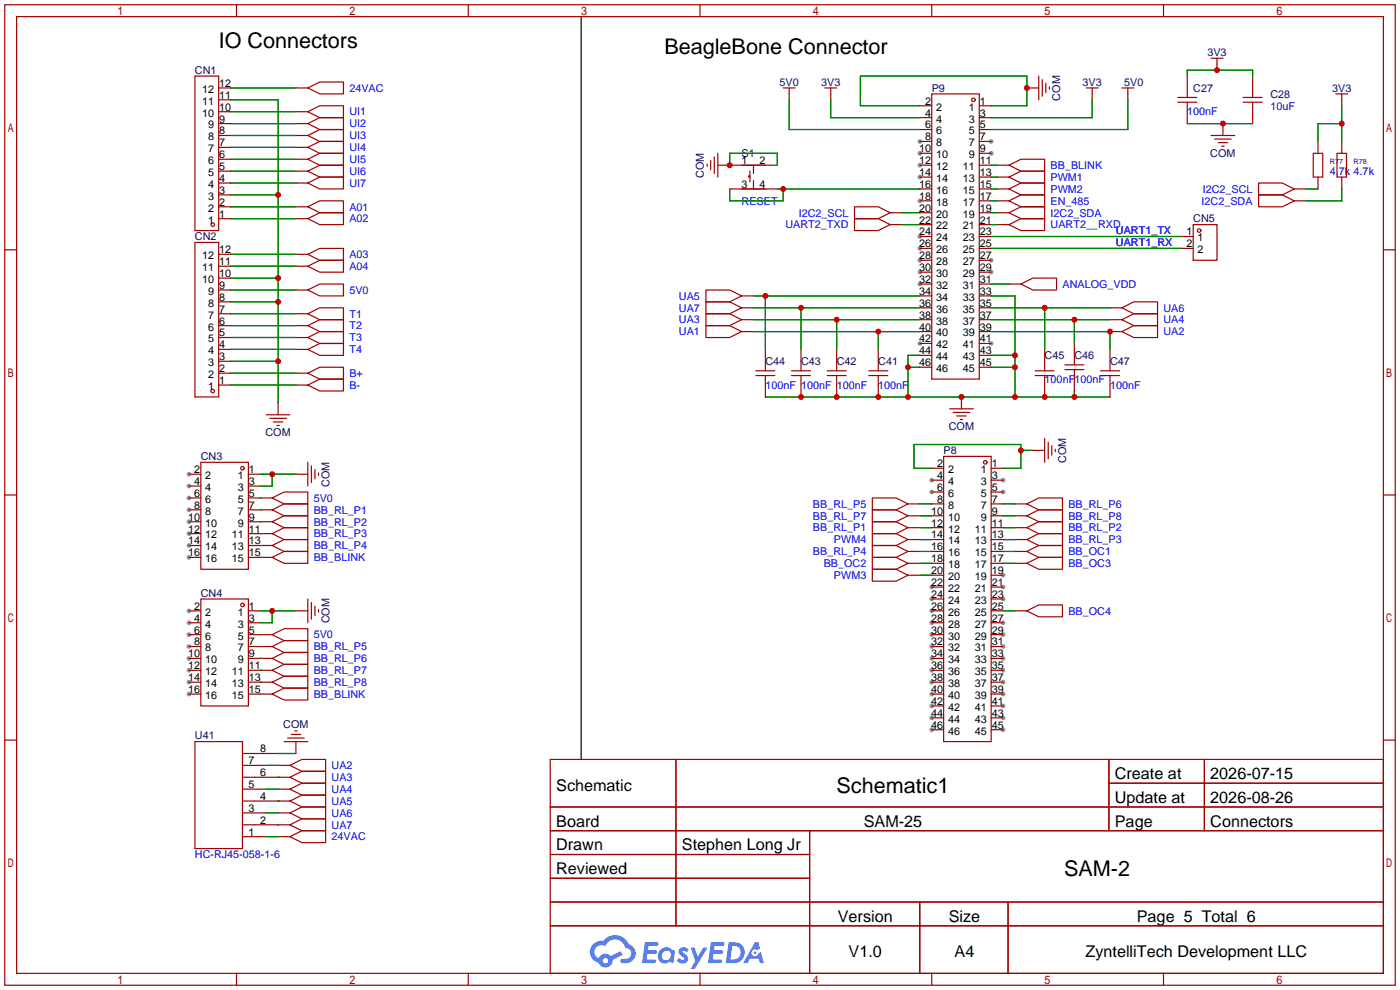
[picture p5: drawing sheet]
<svg xmlns="http://www.w3.org/2000/svg" width="299mm" height="212mm" viewBox="0 0 299 212" stroke-linecap="round" stroke-linejoin="round" font-family="sans-serif">
<g fill="#999">
<circle cx="40.4" cy="119.1" r=".51"/>
<circle cx="40.4" cy="116.6" r=".51"/>
<circle cx="40.4" cy="114" r=".51"/>
<circle cx="40.4" cy="111.5" r=".51"/>
<circle cx="40.4" cy="109" r=".51"/>
<circle cx="40.4" cy="106.4" r=".51"/>
<circle cx="40.4" cy="103.9" r=".51"/>
<circle cx="40.4" cy="101.3" r=".51"/>
<circle cx="40.4" cy="148.3" r=".51"/>
<circle cx="40.4" cy="145.8" r=".51"/>
<circle cx="40.4" cy="143.3" r=".51"/>
<circle cx="40.4" cy="140.7" r=".51"/>
<circle cx="40.4" cy="138.2" r=".51"/>
<circle cx="40.4" cy="135.6" r=".51"/>
<circle cx="40.4" cy="133.1" r=".51"/>
<circle cx="40.4" cy="130.6" r=".51"/>
<circle cx="196.6" cy="73.4" r=".51"/>
<circle cx="211.8" cy="30.2" r=".51"/>
<circle cx="211.8" cy="32.8" r=".51"/>
<circle cx="196.6" cy="60.7" r=".51"/>
<circle cx="196.6" cy="58.2" r=".51"/>
<circle cx="196.6" cy="55.6" r=".51"/>
<circle cx="196.6" cy="53.1" r=".51"/>
<circle cx="196.6" cy="50.5" r=".51"/>
<circle cx="211.8" cy="55.6" r=".51"/>
<circle cx="211.8" cy="58.2" r=".51"/>
<circle cx="196.6" cy="42.9" r=".51"/>
<circle cx="196.6" cy="37.8" r=".51"/>
<circle cx="196.6" cy="35.3" r=".51"/>
<circle cx="196.6" cy="32.8" r=".51"/>
<circle cx="196.6" cy="30.2" r=".51"/>
<circle cx="211.8" cy="73.4" r=".51"/>
<circle cx="199.1" cy="156" r=".51"/>
<circle cx="214.4" cy="102.6" r=".51"/>
<circle cx="199.1" cy="153.4" r=".51"/>
<circle cx="214.4" cy="105.2" r=".51"/>
<circle cx="199.1" cy="150.9" r=".51"/>
<circle cx="199.1" cy="148.3" r=".51"/>
<circle cx="199.1" cy="145.8" r=".51"/>
<circle cx="199.1" cy="143.3" r=".51"/>
<circle cx="199.1" cy="140.7" r=".51"/>
<circle cx="199.1" cy="138.2" r=".51"/>
<circle cx="199.1" cy="135.6" r=".51"/>
<circle cx="214.4" cy="122.9" r=".51"/>
<circle cx="199.1" cy="133.1" r=".51"/>
<circle cx="214.4" cy="125.5" r=".51"/>
<circle cx="199.1" cy="130.6" r=".51"/>
<circle cx="214.4" cy="128" r=".51"/>
<circle cx="199.1" cy="128" r=".51"/>
<circle cx="199.1" cy="125.5" r=".51"/>
<circle cx="214.4" cy="133.1" r=".51"/>
<circle cx="214.4" cy="135.6" r=".51"/>
<circle cx="214.4" cy="138.2" r=".51"/>
<circle cx="214.4" cy="140.7" r=".51"/>
<circle cx="214.4" cy="143.3" r=".51"/>
<circle cx="214.4" cy="145.8" r=".51"/>
<circle cx="214.4" cy="148.3" r=".51"/>
<circle cx="214.4" cy="150.9" r=".51"/>
<circle cx="199.1" cy="105.2" r=".51"/>
<circle cx="214.4" cy="153.4" r=".51"/>
<circle cx="199.1" cy="102.6" r=".51"/>
<circle cx="214.4" cy="156" r=".51"/>
</g>
<g fill="none" stroke="#a10000" stroke-width=".25">
<path d="M1 1h297.2v209.6h-297.2zM3.6 3.6h292.1v204.4h-292.1zM50.5 1v2.6M100.1 1v2.6M149.6 1v2.6M199.1 1v2.6M248.7 1v2.6M1 53.4h2.6M295.7 53.4h2.5M1 105.8h2.6M295.7 105.8h2.5M1 158.2h2.6"/>
<path d="M295.7 158.2h2.5M117.6 162.3h178.1v45.7h-178.1zM117.6 172.5h178.1M117.6 177.5h178.1M144.5 162.3v35.6M173 177.5v30.5M237 162.3v15.2M237 167.4h58.7M257.4 162.3v15.2M117.6 182.6h55.4M117.6 192.8h178.1M117.6 187.7h55.4"/>
<path d="M117.6 197.9h178.1M196.6 192.8v15.2M215.4 192.8v15.2M50.5 208v2.6M100.1 208v2.6M149.6 208v2.6M199.1 208v2.6M248.7 208v2.6"/>
</g>
<g fill="#5487ff">
<path d="M145.3 202.7a1.3 1.3 0 0 1 1.9 .3l-.4 .6a.54 .54 0 0 0-.9-.2l.1 .2a1.34 1.34 0 0 1 .9 1.8 1.47 1.47 0 0 1-2.3-.1l.5-.6 .8 .5a.31 .31 0 0 0 .4-.3 .31 .31 0 0 0-.3-.4 1.12 1.12 0 0 1-.7-1.8z"/>
<path d="M147.6 202.5h.9l.6 2 1.2-2h.9l-2.7 4.6h-.9l1-1.7z"/>
<path d="M137.8 201.4h1.7a1.31 1.31 0 0 1 1.2 .2 .4 .4 0 0 1-.3 .5l-1.8 .1-.1 .9h1.6a.4 .4 0 0 1 .4 .4 .4 .4 0 0 1-.5 .4h-1.6l-.2 1.2h1.4a.46 .46 0 0 1 .5 0 .46 .46 0 0 1 .1 .5l-.4 .2h-2.6z"/>
<path d="M151.9 201.4h1.7a1.32 1.32 0 0 1 1.2 .2 .39 .39 0 0 1-.3 .5l-1.8 .1-.1 .9h1.6a.4 .4 0 0 1 .4 .4 .4 .4 0 0 1-.4 .4h-1.7l-.2 1.2h1.4a.46 .46 0 0 1 .5 0 .46 .46 0 0 1 .1 .5l-.4 .2h-2.6z"/>
<path d="M161.3 201.4h.8l.3 1.3-.6 .4a.75 .75 0 0 0-1.1 .3 .75 .75 0 0 0 .5 1 .75 .75 0 0 0 .9-.7l.5-.2 .6 2.3h-.8l-.3-.9h-1.8l-.5 .9h-1z"/>
<path d="M155.7 201.4l-.6 4.4h1.5a2.27 2.27 0 0 0 2.6-2.2 2.27 2.27 0 0 0-2.7-2.2zM156.5 202.1a1.5 1.5 0 0 1 1.8 1.6 1.5 1.5 0 0 1-1.9 1.4h-.3z"/>
<path d="M141.2 203a1.6 1.6 0 0 0-.3 2.3 1.6 1.6 0 0 0 2.3 .2l.7 .3 .3-2.4-.1-.3-.5-.1a1.58 1.58 0 0 0-2.4 0zM141.8 203.5a.98 .98 0 0 1 1.6 .4 .98 .98 0 0 1-1.1 1.3 .94 .94 0 0 1-.9-.7 .94 .94 0 0 1 .4-1z"/>
<path d="M126.8 201.8a2.37 2.37 0 0 0 1.1 4 1.54 1.54 0 0 0 1.8 1 1.54 1.54 0 0 0 1.2-1.6l2.2-1.1-.5-.8-2 1a1.57 1.57 0 0 0-2.7 .5 1.5 1.5 0 0 1-.7-2.1 1.5 1.5 0 0 1 2.2-.5 2.23 2.23 0 0 1 2.3-1.4 2.23 2.23 0 0 1 2 1.8 1.16 1.16 0 0 1 1.2 1.1 1.16 1.16 0 0 1-1.1 1.2h-.7a.47 .47 0 0 0-.5 .4 .47 .47 0 0 0 .4 .5 2.17 2.17 0 0 0 2.5-.9 2.17 2.17 0 0 0-.3-2.7l-.8-.4a3.2 3.2 0 0 0-5.5-.7l-1.1 .1zM128.8 205.3a.6 .6 0 0 1 1.2 0 .6 .6 0 0 1-1.2 0z"/>
<circle cx="161.4" cy="203.6" r=".28"/>
</g>
<g fill="none" stroke="#008700" stroke-width=".25">
<path d="M49.3 18.8h13.9M253.7 16.3v-1.3h14v1.3M49.3 26.4h13.9M49.3 21.3h10.1v64.8M49.3 39.1h13.9M49.3 36.6h13.9M49.3 34h13.9M49.3 31.5h13.9M49.3 29h13.9M49.3 23.9h13.9M156 35.3v-2.5h10.1v2.5M168.7 21.3v6.4h27.9"/>
<path d="M177.5 21.3v3.8h19.1M196.6 22.6h-12.7v-6.3h35.6v6.3h-7.7M211.8 35.3h1.3M211.8 37.8h1.3M233.4 21.3v3.8h-21.6M241 21.3v6.4h-29.2M253.7 26.4h14M286.8 26.4h-5.1v3.8M286.8 22.6v7.6M49.3 41.7h10.1M49.3 59.4h10.1M49.3 46.7h13.9"/>
<path d="M49.3 44.2h13.9M49.3 54.4h13.9M49.3 56.9h13.9M156 40.4v2.5h11.4v-2.5M166.1 40.4h30.5M192.8 45.5h3.8M192.8 48h3.8M211.8 40.4h1.3M211.8 42.9h1.3M211.8 50.5h40.7M211.8 53.1h40.7M211.8 45.5h1.3"/>
<path d="M211.8 48h1.3M279.1 40.4h2.6M286.8 40.4v2.5h-7.7M49.3 64.5h10.1M49.3 77.2h10.1M49.3 74.7h13.9M49.3 72.1h13.9M49.3 69.6h13.9M49.3 67.1h13.9M49.3 62h13.9M49.3 79.8h13.9M161 63.2h35.6"/>
<path d="M161 65.8h35.6M161 68.3h35.6M161 70.9h35.6M163.6 63.2v11.5M171.2 65.8v8.9M178.8 68.3v6.4M187.7 70.9v3.8M194.1 78.5h2.5M196.6 75.9h-2.5v8.9M211.8 78.5h5.1M211.8 75.9h5.1M211.8 63.2h5.1v21.6"/>
<path d="M211.8 60.7h3.8M211.8 65.8h25.4M211.8 68.3h25.4M211.8 70.9h25.4v3.8M223.3 65.8v8.9M229.6 68.3v5.1M49.3 82.3h13.9M163.6 84.8h73.6M218.2 96.3h2.5M229.6 83.6v1.2M55.6 106.4h.1M55.6 109h.1"/>
<path d="M55.6 111.5h.1M55.6 114h.1M55.6 116.6h.1M55.6 119.1h.1M55.6 101.3h7.6M58.2 101.3v2.6h-2.6M196.6 112.8h2.5M196.6 107.7h2.5M196.6 110.2h2.5M196.6 117.9h2.5M196.6 115.3h2.5M199.1 100.1h-3.8v-5.1h22.9v5.1h-3.8"/>
<path d="M214.4 112.8h2.5M214.4 107.7h2.5M214.4 110.2h2.5M214.4 117.9h2.5M214.4 115.3h2.5M55.6 135.6h.1M55.6 138.2h.1M55.6 130.6h7.6M58.2 130.6v2.5h-2.6M196.6 120.4h2.5M196.6 122.9h2.5M214.4 130.6h2.5"/>
<path d="M214.4 120.4h2.5M55.6 140.7h.1M55.6 143.3h.1M55.6 145.8h.1M55.6 148.3h.1M56.9 178.8h2.5M56.9 173.7h2.5M56.9 168.7h2.5M56.9 163.6h2.5M59.4 176.3h.1M59.4 171.2h.1M59.4 166.1h.1"/>
<path d="M59.4 161h3.8"/>
</g>
<g fill="none" stroke="#a10000" stroke-width=".25">
<path d="M41.7 16.3h5v33h-5zM46.7 18.8h2.6M63.2 18.8h2.6M65.8 18.8l2.5-1.3h5.1v2.6h-5.1zM167.4 18.8h2.5M168.7 18.8v2.5M176.3 18.8h2.5M177.5 18.8v2.5M219.5 18.8h2.5M222 16.3v5M222.8 17v3.6M223.5 17.8v2"/>
<path d="M224.3 18.5v.6M232.2 18.8h2.5M233.4 18.8v2.5M239.8 18.8h2.5M241 18.8v2.5M253.7 16.3v4.5M258.8 12.4h2.6M260.1 12.4v2.6M267.7 16.3v4.5M46.7 23.9h2.6M46.7 26.4h2.6M46.7 29h2.6"/>
<path d="M46.7 31.5h2.6M46.7 34h2.6M46.7 36.6h2.6M46.7 39.1h2.6M46.7 21.3h2.6M63.2 23.9h2.6M63.2 26.4h2.6M63.2 29h2.6M63.2 31.5h2.6M63.2 34h2.6M63.2 36.6h2.6M63.2 39.1h2.6"/>
<path d="M65.8 23.9l2.5-1.3h5.1v2.5h-5.1zM65.8 26.4l2.5-1.3h5.1v2.6h-5.1zM65.8 29l2.5-1.3h5.1v2.5h-5.1zM65.8 31.5l2.5-1.3h5.1v2.6h-5.1zM65.8 34l2.5-1.2h5.1v2.5h-5.1zM65.8 36.6l2.5-1.3h5.1v2.5h-5.1zM65.8 39.1l2.5-1.3h5.1v2.6h-5.1zM151.1 35.1v.5M151.9 34.3v2M152.7 33.5v3.6M153.4 35.3h12.7M153.4 32.8v5"/>
<path d="M160.3 37.6h-.3v.2h.3M160.3 36.6v2.3M161 35.3v1.8M161 38.6v1.8M196.6 35.3h2.5M196.6 22.6h2.5M196.6 25.1h2.5M196.6 27.7h2.5M196.6 30.2h2.5M196.6 32.8h2.5M196.6 37.8h2.5M199.1 20.1h10.2v60.9h-10.2z"/>
<path d="M209.3 35.3h2.5M209.3 22.6h2.5M209.3 25.1h2.5M209.3 27.7h2.5M209.3 30.2h2.5M209.3 32.8h2.5M209.3 37.8h2.5M213.1 35.3h2.5M213.1 37.8h2.5M215.6 35.3l2.6-1.3h5.1v2.6h-5.1zM215.6 37.8l2.6-1.2h5.1v2.5h-5.1zM251.7 21.8h4.1"/>
<path d="M251.7 20.8h4.1M253.7 21.8v4.6M258.8 29h5.1M259.6 29.7h3.5M260.3 30.5h2.1M261.1 31.2h.5M261.4 26.4v2.6M265.7 21.8h4M265.7 20.8h4M267.7 21.8v4.6M269 39.1h5.1l2.5 1.3-2.5 1.3h-5.1zM280.7 32.8h2v5h-2z"/>
<path d="M281.7 30.2v2.6M281.7 37.8v2.6M285.5 20.1h2.5M285.8 32.8h2v5h-2zM286.8 20.1v2.5M286.8 30.2v2.6M286.8 37.8v2.6M41.7 51.8h5v33h-5zM46.7 44.2h2.6M46.7 46.7h2.6M46.7 54.4h2.6M46.7 56.9h2.6"/>
<path d="M46.7 41.7h2.6M46.7 59.4h2.6M63.2 44.2h2.6M63.2 46.7h2.6M63.2 54.4h2.6M63.2 56.9h2.6M65.8 44.2l2.5-1.3h5.1v2.6h-5.1zM65.8 46.7l2.5-1.2h5.1v2.5h-5.1zM65.8 54.4l2.5-1.3h5.1v2.5h-5.1zM65.8 56.9l2.5-1.3h5.1v2.6h-5.1zM156 40.4h10.1M182.6 44.2h5.1l2.5 1.3-2.5 1.2h-5.1z"/>
<path d="M182.6 46.7h5.1l2.5 1.3-2.5 1.3h-5.1zM190.2 45.5h2.6M190.2 48h2.6M196.6 45.5h2.5M196.6 40.4h2.5M196.6 50.5h2.5M196.6 53.1h2.5M196.6 48h2.5M196.6 42.9h2.5M196.6 58.2h2.5M196.6 55.6h2.5M209.3 45.5h2.5"/>
<path d="M209.3 40.4h2.5M209.3 50.5h2.5M209.3 53.1h2.5M209.3 48h2.5M209.3 42.9h2.5M209.3 58.2h2.5M209.3 55.6h2.5M213.1 45.5h2.5M213.1 40.4h2.5M213.1 48h2.5M213.1 42.9h2.5M215.6 45.5l2.6-1.3h5.1v2.5h-5.1z"/>
<path d="M215.6 48l2.6-1.3h5.1v2.6h-5.1zM215.6 42.9l2.6-1.2h5.1v2.5h-5.1zM215.6 40.4l2.6-1.3h5.1v2.6h-5.1zM252.5 50.5h2.5M252.5 53.1h2.5M255 48h5.1v7.6h-5.1zM269 41.7h5.1l2.5 1.2-2.5 1.3h-5.1zM276.6 40.4h2.5M276.6 42.9h2.5M46.7 67.1h2.6M46.7 69.6h2.6M46.7 72.1h2.6"/>
<path d="M46.7 74.7h2.6M46.7 62h2.6M46.7 79.8h2.6M46.7 77.2h2.6M46.7 64.5h2.6M63.2 67.1h2.6M63.2 69.6h2.6M63.2 72.1h2.6M63.2 74.7h2.6M63.2 62h2.6M63.2 79.8h2.6M65.8 67.1l2.5-1.3h5.1v2.5h-5.1z"/>
<path d="M65.8 69.6l2.5-1.3h5.1v2.6h-5.1zM65.8 72.1l2.5-1.2h5.1v2.5h-5.1zM65.8 74.7l2.5-1.3h5.1v2.5h-5.1zM65.8 62l2.5-1.3h5.1v2.5h-5.1zM65.8 79.8l2.5-1.3h5.1v2.5h-5.1zM150.9 69.6h5.1l2.5 1.3-2.5 1.2h-5.1zM150.9 67.1h5.1l2.5 1.2-2.5 1.3h-5.1zM150.9 64.5h5.1l2.5 1.3-2.5 1.3h-5.1zM150.9 62h5.1l2.5 1.2-2.5 1.3h-5.1zM158.5 70.9h2.5M158.5 68.3h2.5M158.5 65.8h2.5"/>
<path d="M158.5 63.2h2.5M161.5 79.2h4.1M163.6 74.7v4.5M169.2 79.2h4M171.2 74.7v4.5M176.8 79.2h4M178.8 74.7v4.5M185.7 79.2h4M187.7 74.7v4.5M196.6 78.5h2.5M196.6 75.9h2.5M196.6 73.4h2.5"/>
<path d="M196.6 70.9h2.5M196.6 68.3h2.5M196.6 65.8h2.5M196.6 63.2h2.5M196.6 60.7h2.5M209.3 78.5h2.5M209.3 75.9h2.5M209.3 73.4h2.5M209.3 70.9h2.5M209.3 68.3h2.5M209.3 65.8h2.5M209.3 63.2h2.5"/>
<path d="M209.3 60.7h2.5M215.6 60.7h2.6M218.2 60.7l2.5-1.3h5.1v2.6h-5.1zM221.2 79.2h4.1M223.3 74.7v4.5M227.6 79h4M227.6 78h4M229.6 73.4v4.6M229.6 79v4.6M235.2 79.2h4.1M237.2 70.9h2.6M237.2 68.3h2.6"/>
<path d="M237.2 65.8h2.6M237.2 74.7v4.5M239.8 65.8l2.5-1.3h5.1v2.6h-5.1zM239.8 68.3l2.5-1.2h5.1v2.5h-5.1zM239.8 70.9l2.5-1.3h5.1v2.5h-5.1zM42.9 98.8h10.2v22.9h-10.2zM46.7 82.3h2.6M56.9 88.6h5.1M57.7 89.4h3.5M58.4 90.2h2.1M59.2 90.9h.5M59.4 86.1v2.5"/>
<path d="M63.2 82.3h2.6M65.8 82.3l2.5-1.3h5.1v2.6h-5.1zM65.8 98.8v5.1M66.5 99.6v3.5M161.5 80.3h4.1M163.6 80.3v4.5M169.2 80.3h4M171.2 80.3v4.5M176.8 80.3h4M178.8 80.3v4.5M185.7 80.3h4M187.7 80.3v4.5"/>
<path d="M201.7 97.5h10.1v61h-10.1zM202.9 87.4h5.1M203.7 88.1h3.6M204.5 88.9h2M205.2 89.7h.5M205.5 84.8v2.6M220.7 96.3h2.6M221.2 80.3h4.1M223.3 80.3v4.5M223.3 93.7v5.1M224 94.5v3.5M224.8 95.2v2.1"/>
<path d="M225.6 96v.5M235.2 80.3h4.1M237.2 80.3v4.5M40.4 101.3h2.5M40.4 119.1h2.5M40.4 103.9h2.5M40.4 116.6h2.5M40.4 106.4h2.5M40.4 114h2.5M40.4 109h2.5M40.4 111.5h2.5M53.1 101.3h2.5"/>
<path d="M53.1 119.1h5.1M53.1 103.9h2.5M53.1 116.6h5.1M53.1 106.4h5.1M53.1 114h5.1M53.1 109h5.1M53.1 111.5h5.1M58.2 106.4l2.5-1.2h5.1v2.5h-5.1zM58.2 109l2.5-1.3h5.1v2.5h-5.1zM58.2 111.5l2.5-1.3h5.1v2.6h-5.1zM58.2 114l2.5-1.2h5.1v2.5h-5.1zM58.2 116.6l2.5-1.3h5.1v2.6h-5.1z"/>
<path d="M58.2 119.1l2.5-1.2h5.1v2.5h-5.1zM63.2 101.3h2.6M67.3 100.3v2.1M68.1 101.1v.5M186.4 119.1h5.1l2.6 1.3-2.6 1.3h-5.1zM186.4 111.5h5.1l2.6 1.3-2.6 1.2h-5.1zM186.4 106.4h5.1l2.6 1.3-2.6 1.3h-5.1zM186.4 109h5.1l2.6 1.2-2.6 1.3h-5.1zM186.4 116.6h5.1l2.6 1.3-2.6 1.2h-5.1zM186.4 114h5.1l2.6 1.3-2.6 1.3h-5.1zM194.1 117.9h2.5M194.1 112.8h2.5"/>
<path d="M194.1 107.7h2.5M194.1 110.2h2.5M194.1 115.3h2.5M199.1 117.9h2.6M199.1 112.8h2.6M199.1 107.7h2.6M199.1 110.2h2.6M199.1 115.3h2.6M199.1 100.1h2.6M199.1 102.6h2.6M199.1 105.2h2.6M211.8 117.9h2.6"/>
<path d="M211.8 112.8h2.6M211.8 107.7h2.6M211.8 110.2h2.6M211.8 115.3h2.6M211.8 100.1h2.6M211.8 102.6h2.6M211.8 105.2h2.6M216.9 117.9h2.6M216.9 112.8h2.6M216.9 107.7h2.6M216.9 110.2h2.6M216.9 115.3h2.6"/>
<path d="M219.5 117.9l2.5-1.3h5.1v2.5h-5.1zM219.5 112.8l2.5-1.3h5.1v2.5h-5.1zM219.5 107.7l2.5-1.3h5.1v2.6h-5.1zM219.5 110.2l2.5-1.2h5.1v2.5h-5.1zM219.5 115.3l2.5-1.3h5.1v2.6h-5.1zM40.4 130.6h2.5M40.4 133.1h2.5M40.4 135.6h2.5M40.4 138.2h2.5M42.9 128h10.2v22.9h-10.2zM53.1 130.6h2.5M53.1 133.1h2.5"/>
<path d="M53.1 135.6h5.1M53.1 138.2h5.1M58.2 135.6l2.5-1.2h5.1v2.5h-5.1zM58.2 138.2l2.5-1.3h5.1v2.5h-5.1zM63.2 130.6h2.6M65.8 128v5.1M66.5 128.8v3.5M67.3 129.5v2.1M68.1 130.3v.5M186.4 121.7h5.1l2.6 1.2-2.6 1.3h-5.1zM194.1 120.4h2.5M194.1 122.9h2.5"/>
<path d="M199.1 130.6h2.6M199.1 133.1h2.6M199.1 135.6h2.6M199.1 138.2h2.6M199.1 120.4h2.6M199.1 122.9h2.6M199.1 125.5h2.6M199.1 128h2.6M211.8 130.6h2.6M211.8 133.1h2.6M211.8 135.6h2.6M211.8 138.2h2.6"/>
<path d="M211.8 120.4h2.6M211.8 122.9h2.6M211.8 125.5h2.6M211.8 128h2.6M216.9 130.6h2.6M216.9 120.4h2.6M219.5 120.4l2.5-1.3h5.1v2.6h-5.1zM219.5 130.6l2.5-1.3h5.1v2.5h-5.1zM40.4 148.3h2.5M40.4 145.8h2.5M40.4 143.3h2.5M40.4 140.7h2.5"/>
<path d="M41.7 158.5h10.1v22.9h-10.1zM53.1 148.3h5.1M53.1 145.8h5.1M53.1 143.3h5.1M53.1 140.7h5.1M58.2 140.7l2.5-1.3h5.1v2.6h-5.1zM58.2 143.3l2.5-1.3h5.1v2.5h-5.1zM58.2 145.8l2.5-1.3h5.1v2.6h-5.1zM58.2 148.3l2.5-1.2h5.1v2.5h-5.1zM60.7 158.5h5.1M61.5 157.7h3.5M62.2 157h2.1"/>
<path d="M63 156.2h.5M63.2 158.5v2.5M199.1 148.3h2.6M199.1 145.8h2.6M199.1 143.3h2.6M199.1 140.7h2.6M199.1 156h2.6M199.1 153.4h2.6M199.1 150.9h2.6M211.8 148.3h2.6M211.8 145.8h2.6M211.8 143.3h2.6"/>
<path d="M211.8 140.7h2.6M211.8 156h2.6M211.8 153.4h2.6M211.8 150.9h2.6M51.8 178.8h5.1M51.8 176.3h10.2M51.8 173.7h5.1M51.8 171.2h10.2M51.8 168.7h5.1M51.8 166.1h10.2M51.8 163.6h5.1M51.8 161h7.6"/>
<path d="M59.4 178.8h2.6M59.4 173.7h2.6M59.4 168.7h2.6M59.4 163.6h2.6M62 166.1l2.5-1.3h5.1v2.6h-5.1zM62 176.3l2.5-1.3h5.1v2.5h-5.1zM62 171.2l2.5-1.3h5.1v2.6h-5.1zM62 173.7l2.5-1.2h5.1v2.5h-5.1zM62 168.7l2.5-1.3h5.1v2.5h-5.1zM62 163.6l2.5-1.3h5.1v2.5h-5.1zM62 178.8l2.5-1.3h5.1v2.6h-5.1z"/>
<circle cx="208" cy="21.3" r=".38"/>
<circle cx="45.5" cy="48" r=".38"/>
<circle cx="256.3" cy="49.3" r=".38"/>
<circle cx="45.5" cy="83.6" r=".38"/>
<circle cx="210.6" cy="98.8" r=".38"/>
<circle cx="51.8" cy="100.1" r=".38"/>
<circle cx="51.8" cy="129.3" r=".38"/>
</g>
<path d="M124.2 3.6v158.7" fill="none" stroke="#000" stroke-width=".25"/>
<g fill="#c00">
<circle cx="218.2" cy="96.3" r=".63"/>
<circle cx="219.5" cy="18.8" r=".63"/>
<circle cx="194.1" cy="84.8" r=".63"/>
<circle cx="194.1" cy="78.5" r=".63"/>
<circle cx="205.5" cy="84.8" r=".63"/>
<circle cx="216.9" cy="84.8" r=".63"/>
<circle cx="216.9" cy="78.5" r=".63"/>
<circle cx="216.9" cy="75.9" r=".63"/>
<circle cx="223.3" cy="84.8" r=".63"/>
<circle cx="229.6" cy="84.8" r=".63"/>
<circle cx="187.7" cy="84.8" r=".63"/>
<circle cx="178.8" cy="84.8" r=".63"/>
<circle cx="171.2" cy="84.8" r=".63"/>
<circle cx="260.1" cy="15" r=".63"/>
<circle cx="261.4" cy="26.4" r=".63"/>
<circle cx="59.4" cy="41.7" r=".63"/>
<circle cx="59.4" cy="59.4" r=".63"/>
<circle cx="59.4" cy="64.5" r=".63"/>
<circle cx="59.4" cy="77.2" r=".63"/>
<circle cx="167.4" cy="40.4" r=".63"/>
<circle cx="156" cy="35.3" r=".63"/>
<circle cx="286.8" cy="26.4" r=".63"/>
<circle cx="58.2" cy="101.3" r=".63"/>
<circle cx="58.2" cy="130.6" r=".63"/>
<circle cx="163.6" cy="63.2" r=".63"/>
<circle cx="171.2" cy="65.8" r=".63"/>
<circle cx="178.8" cy="68.3" r=".63"/>
<circle cx="187.7" cy="70.9" r=".63"/>
<circle cx="223.3" cy="65.8" r=".63"/>
<circle cx="229.6" cy="68.3" r=".63"/>
<circle cx="237.2" cy="70.9" r=".63"/>
</g>
<g font-size="4.6">
<text x="46.7" y="10.3">IO Connectors</text>
<text x="142" y="11.5">BeagleBone Connector</text>
<text x="178.8" y="169.4">Schematic1</text>
<text x="227.4" y="187.2">SAM-2</text>
</g>
<g font-size="3.5">
<text x="238.3" y="166.5">Create at</text>
<text x="258.7" y="166.5">2026-07-15</text>
<text x="118.9" y="169.1">Schematic</text>
<text x="238.3" y="171.6">Update at</text>
<text x="258.7" y="171.6">2026-08-26</text>
<text x="118.9" y="176.7">Board</text>
<text x="184.6" y="176.7">SAM-25</text>
<text x="238.3" y="176.7">Page</text>
<text x="258.7" y="176.7">Connectors</text>
<text x="118.9" y="181.8">Drawn</text>
<text x="145.7" y="181.8">Stephen Long Jr</text>
<text x="118.9" y="186.8">Reviewed</text>
<text x="179.1" y="197">Version</text>
<text x="202.8" y="197">Size</text>
<text x="243" y="197">Page 5 Total 6</text>
<text x="181.4" y="204.6">V1.0</text>
<text x="204" y="204.6">A4</text>
<text x="232" y="204.6">ZyntelliTech Development LLC</text>
</g>
<g font-size="2.3" fill="#000080">
<text x="258" y="12">3V3</text>
<text x="41.7" y="15.8">CN1</text>
<text x="166.6" y="18.3">5V0</text>
<text x="175.5" y="18.3">3V3</text>
<text x="199.1" y="19.6">P9</text>
<text x="226.6" y="21.5" transform="rotate(-90 226.6 21.5)">COM</text>
<text x="231.4" y="18.3">3V3</text>
<text x="240.3" y="18.3">5V0</text>
<text x="255" y="19.6">C27</text>
<text x="271.5" y="20.9">C28</text>
<text x="284.7" y="19.6">3V3</text>
<text x="158.5" y="33.6">S1</text>
<text x="258.7" y="33.6">COM</text>
<text x="150.4" y="38" transform="rotate(-90 150.4 38)">COM</text>
<text x="255" y="47.5">CN5</text>
<text x="41.7" y="51.4">CN2</text>
<text x="223.3" y="76.8">C45</text>
<text x="229.6" y="76.8">C46</text>
<text x="163.6" y="78">C44</text>
<text x="171.2" y="78">C43</text>
<text x="178.8" y="78">C42</text>
<text x="187.7" y="78">C41</text>
<text x="237.2" y="78">C47</text>
<text x="56.7" y="93.3">COM</text>
<text x="202.8" y="92">COM</text>
<text x="42.9" y="98.3">CN3</text>
<text x="201.7" y="97.1">P8</text>
<text x="227.9" y="99" transform="rotate(-90 227.9 99)">COM</text>
<text x="70.4" y="104" transform="rotate(-90 70.4 104)">COM</text>
<text x="42.9" y="127.6">CN4</text>
<text x="70.4" y="133.3" transform="rotate(-90 70.4 133.3)">COM</text>
<text x="60.6" y="155.5">COM</text>
<text x="41.7" y="158">U41</text>
</g>
<g font-size="2.3">
<text x="43.2" y="22.4">11</text>
<text x="43.2" y="19.8">12</text>
<text x="46.9" y="23.6">10</text>
<text x="46.9" y="21.1">11</text>
<text x="46.9" y="18.6">12</text>
<text x="197.7" y="22.4">2</text>
<text x="200.1" y="23.6">2</text>
<text x="207.1" y="23.6">1</text>
<text x="209.4" y="22.4">1</text>
<text x="43.2" y="24.9">10</text>
<text x="44.5" y="30">8</text>
<text x="44.5" y="27.5">9</text>
<text x="46.9" y="28.7">8</text>
<text x="46.9" y="26.2">9</text>
<text x="197.7" y="30">8</text>
<text x="197.7" y="27.5">6</text>
<text x="197.7" y="24.9">4</text>
<text x="200.1" y="28.7">6</text>
<text x="200.1" y="26.2">4</text>
<text x="207.1" y="26.2">3</text>
<text x="207.1" y="28.7">5</text>
<text x="209.4" y="24.9">3</text>
<text x="209.4" y="27.5">5</text>
<text x="209.4" y="30">7</text>
<text x="44.5" y="35.1">6</text>
<text x="44.5" y="32.5">7</text>
<text x="46.9" y="33.8">6</text>
<text x="46.9" y="31.3">7</text>
<text x="158.5" y="35.1">1</text>
<text x="162.3" y="35.1">2</text>
<text x="196.4" y="35.1">12</text>
<text x="196.4" y="32.5">10</text>
<text x="200.1" y="33.8">10</text>
<text x="200.1" y="31.3">8</text>
<text x="207.1" y="31.3">7</text>
<text x="207.1" y="33.8">9</text>
<text x="209.4" y="32.5">9</text>
<text x="209.4" y="35.1">11</text>
<text x="44.5" y="40.2">4</text>
<text x="44.5" y="37.6">5</text>
<text x="46.9" y="41.4">3</text>
<text x="46.9" y="38.9">4</text>
<text x="46.9" y="36.3">5</text>
<text x="158.5" y="40.2">3</text>
<text x="162.3" y="40.2">4</text>
<text x="196.4" y="40.2">16</text>
<text x="196.4" y="37.6">14</text>
<text x="200.1" y="41.4">16</text>
<text x="200.1" y="38.9">14</text>
<text x="200.1" y="36.3">12</text>
<text x="205.8" y="36.3">11</text>
<text x="205.8" y="38.9">13</text>
<text x="205.8" y="41.4">15</text>
<text x="209.4" y="37.6">13</text>
<text x="209.4" y="40.2">15</text>
<text x="44.5" y="47.8">1</text>
<text x="44.5" y="45.2">2</text>
<text x="44.5" y="42.7">3</text>
<text x="46.9" y="46.5">1</text>
<text x="46.9" y="44">2</text>
<text x="196.4" y="47.8">22</text>
<text x="196.4" y="45.2">20</text>
<text x="196.4" y="42.7">18</text>
<text x="200.1" y="46.5">20</text>
<text x="200.1" y="44">18</text>
<text x="205.8" y="44">17</text>
<text x="205.8" y="46.5">19</text>
<text x="209.4" y="42.7">17</text>
<text x="209.4" y="45.2">19</text>
<text x="209.4" y="47.8">21</text>
<text x="196.4" y="52.9">26</text>
<text x="196.4" y="50.3">24</text>
<text x="200.1" y="51.6">24</text>
<text x="200.1" y="49">22</text>
<text x="205.8" y="49">21</text>
<text x="205.8" y="51.6">23</text>
<text x="209.4" y="50.3">23</text>
<text x="209.4" y="52.9">25</text>
<text x="253.6" y="50.3">1</text>
<text x="253.6" y="52.9">2</text>
<text x="256" y="51.6">1</text>
<text x="43.2" y="57.9">11</text>
<text x="43.2" y="55.4">12</text>
<text x="46.9" y="59.2">10</text>
<text x="46.9" y="56.7">11</text>
<text x="46.9" y="54.1">12</text>
<text x="196.4" y="57.9">30</text>
<text x="196.4" y="55.4">28</text>
<text x="200.1" y="59.2">30</text>
<text x="200.1" y="56.7">28</text>
<text x="200.1" y="54.1">26</text>
<text x="205.8" y="54.1">25</text>
<text x="205.8" y="56.7">27</text>
<text x="205.8" y="59.2">29</text>
<text x="209.4" y="55.4">27</text>
<text x="209.4" y="57.9">29</text>
<text x="256" y="54.1">2</text>
<text x="43.2" y="60.5">10</text>
<text x="44.5" y="65.6">8</text>
<text x="44.5" y="63">9</text>
<text x="46.9" y="64.3">8</text>
<text x="46.9" y="61.7">9</text>
<text x="196.4" y="65.6">36</text>
<text x="196.4" y="63">34</text>
<text x="196.4" y="60.5">32</text>
<text x="200.1" y="64.3">34</text>
<text x="200.1" y="61.7">32</text>
<text x="205.8" y="61.7">31</text>
<text x="205.8" y="64.3">33</text>
<text x="209.4" y="60.5">31</text>
<text x="209.4" y="63">33</text>
<text x="209.4" y="65.6">35</text>
<text x="44.5" y="70.6">6</text>
<text x="44.5" y="68.1">7</text>
<text x="46.9" y="71.9">5</text>
<text x="46.9" y="69.4">6</text>
<text x="46.9" y="66.8">7</text>
<text x="196.4" y="70.6">40</text>
<text x="196.4" y="68.1">38</text>
<text x="200.1" y="71.9">40</text>
<text x="200.1" y="69.4">38</text>
<text x="200.1" y="66.8">36</text>
<text x="205.8" y="66.8">35</text>
<text x="205.8" y="69.4">37</text>
<text x="205.8" y="71.9">39</text>
<text x="209.4" y="68.1">37</text>
<text x="209.4" y="70.6">39</text>
<text x="44.5" y="75.7">4</text>
<text x="44.5" y="73.2">5</text>
<text x="46.9" y="77">3</text>
<text x="46.9" y="74.4">4</text>
<text x="196.4" y="75.7">44</text>
<text x="196.4" y="73.2">42</text>
<text x="200.1" y="77">44</text>
<text x="200.1" y="74.4">42</text>
<text x="205.8" y="74.4">41</text>
<text x="205.8" y="77">43</text>
<text x="209.4" y="73.2">41</text>
<text x="209.4" y="75.7">43</text>
<text x="44.5" y="83.3">1</text>
<text x="44.5" y="80.8">2</text>
<text x="44.5" y="78.3">3</text>
<text x="46.9" y="82.1">1</text>
<text x="46.9" y="79.5">2</text>
<text x="196.4" y="78.3">46</text>
<text x="200.1" y="79.5">46</text>
<text x="205.8" y="79.5">45</text>
<text x="209.4" y="78.3">45</text>
<text x="41.5" y="101.1">2</text>
<text x="53.2" y="101.1">1</text>
<text x="200.3" y="99.8">2</text>
<text x="202.6" y="101.1">2</text>
<text x="209.6" y="101.1">1</text>
<text x="212" y="99.8">1</text>
<text x="41.5" y="106.2">6</text>
<text x="41.5" y="103.7">4</text>
<text x="43.9" y="107.5">6</text>
<text x="43.9" y="104.9">4</text>
<text x="43.9" y="102.4">2</text>
<text x="50.9" y="102.4">1</text>
<text x="50.9" y="104.9">3</text>
<text x="50.9" y="107.5">5</text>
<text x="53.2" y="103.7">3</text>
<text x="53.2" y="106.2">5</text>
<text x="200.3" y="107.5">8</text>
<text x="200.3" y="104.9">6</text>
<text x="200.3" y="102.4">4</text>
<text x="202.6" y="106.2">6</text>
<text x="202.6" y="103.7">4</text>
<text x="209.6" y="103.7">3</text>
<text x="209.6" y="106.2">5</text>
<text x="212" y="102.4">3</text>
<text x="212" y="104.9">5</text>
<text x="212" y="107.5">7</text>
<text x="40.2" y="113.8">12</text>
<text x="40.2" y="111.3">10</text>
<text x="41.5" y="108.7">8</text>
<text x="43.9" y="112.5">10</text>
<text x="43.9" y="110">8</text>
<text x="50.9" y="110">7</text>
<text x="50.9" y="112.5">9</text>
<text x="53.2" y="108.7">7</text>
<text x="53.2" y="111.3">9</text>
<text x="53.2" y="113.8">11</text>
<text x="199" y="112.5">12</text>
<text x="199" y="110">10</text>
<text x="202.6" y="113.8">12</text>
<text x="202.6" y="111.3">10</text>
<text x="202.6" y="108.7">8</text>
<text x="208.3" y="113.8">11</text>
<text x="209.6" y="108.7">7</text>
<text x="209.6" y="111.3">9</text>
<text x="212" y="110">9</text>
<text x="212" y="112.5">11</text>
<text x="40.2" y="118.9">16</text>
<text x="40.2" y="116.4">14</text>
<text x="43.9" y="117.6">14</text>
<text x="43.9" y="115.1">12</text>
<text x="49.6" y="115.1">11</text>
<text x="49.6" y="117.6">13</text>
<text x="53.2" y="116.4">13</text>
<text x="53.2" y="118.9">15</text>
<text x="199" y="117.6">16</text>
<text x="199" y="115.1">14</text>
<text x="202.6" y="118.9">16</text>
<text x="202.6" y="116.4">14</text>
<text x="208.3" y="116.4">13</text>
<text x="208.3" y="118.9">15</text>
<text x="212" y="115.1">13</text>
<text x="212" y="117.6">15</text>
<text x="43.9" y="120.2">16</text>
<text x="49.6" y="120.2">15</text>
<text x="199" y="125.2">22</text>
<text x="199" y="122.7">20</text>
<text x="199" y="120.2">18</text>
<text x="202.6" y="124">20</text>
<text x="202.6" y="121.4">18</text>
<text x="208.3" y="121.4">17</text>
<text x="208.3" y="124">19</text>
<text x="212" y="120.2">17</text>
<text x="212" y="122.7">19</text>
<text x="212" y="125.2">21</text>
<text x="41.5" y="130.3">2</text>
<text x="43.9" y="131.6">2</text>
<text x="50.9" y="131.6">1</text>
<text x="53.2" y="130.3">1</text>
<text x="199" y="130.3">26</text>
<text x="199" y="127.8">24</text>
<text x="202.6" y="131.6">26</text>
<text x="202.6" y="129.1">24</text>
<text x="202.6" y="126.5">22</text>
<text x="208.3" y="126.5">21</text>
<text x="208.3" y="129.1">23</text>
<text x="208.3" y="131.6">25</text>
<text x="212" y="127.8">23</text>
<text x="212" y="130.3">25</text>
<text x="41.5" y="137.9">8</text>
<text x="41.5" y="135.4">6</text>
<text x="41.5" y="132.9">4</text>
<text x="43.9" y="136.7">6</text>
<text x="43.9" y="134.1">4</text>
<text x="50.9" y="134.1">3</text>
<text x="50.9" y="136.7">5</text>
<text x="53.2" y="132.9">3</text>
<text x="53.2" y="135.4">5</text>
<text x="53.2" y="137.9">7</text>
<text x="199" y="137.9">32</text>
<text x="199" y="135.4">30</text>
<text x="199" y="132.9">28</text>
<text x="202.6" y="136.7">30</text>
<text x="202.6" y="134.1">28</text>
<text x="208.3" y="134.1">27</text>
<text x="208.3" y="136.7">29</text>
<text x="212" y="132.9">27</text>
<text x="212" y="135.4">29</text>
<text x="212" y="137.9">31</text>
<text x="40.2" y="143">12</text>
<text x="40.2" y="140.5">10</text>
<text x="43.9" y="141.8">10</text>
<text x="43.9" y="139.2">8</text>
<text x="50.9" y="139.2">7</text>
<text x="50.9" y="141.8">9</text>
<text x="53.2" y="140.5">9</text>
<text x="53.2" y="143">11</text>
<text x="199" y="143">36</text>
<text x="199" y="140.5">34</text>
<text x="202.6" y="141.8">34</text>
<text x="202.6" y="139.2">32</text>
<text x="208.3" y="139.2">31</text>
<text x="208.3" y="141.8">33</text>
<text x="212" y="140.5">33</text>
<text x="212" y="143">35</text>
<text x="40.2" y="148.1">16</text>
<text x="40.2" y="145.6">14</text>
<text x="43.9" y="149.4">16</text>
<text x="43.9" y="146.8">14</text>
<text x="43.9" y="144.3">12</text>
<text x="49.6" y="144.3">11</text>
<text x="49.6" y="146.8">13</text>
<text x="49.6" y="149.4">15</text>
<text x="53.2" y="145.6">13</text>
<text x="53.2" y="148.1">15</text>
<text x="199" y="148.1">40</text>
<text x="199" y="145.6">38</text>
<text x="202.6" y="149.4">40</text>
<text x="202.6" y="146.8">38</text>
<text x="202.6" y="144.3">36</text>
<text x="208.3" y="144.3">35</text>
<text x="208.3" y="146.8">37</text>
<text x="208.3" y="149.4">39</text>
<text x="212" y="145.6">37</text>
<text x="212" y="148.1">39</text>
<text x="199" y="155.7">46</text>
<text x="199" y="153.2">44</text>
<text x="199" y="150.6">42</text>
<text x="202.6" y="154.5">44</text>
<text x="202.6" y="151.9">42</text>
<text x="208.3" y="151.9">41</text>
<text x="208.3" y="154.5">43</text>
<text x="212" y="150.6">41</text>
<text x="212" y="153.2">43</text>
<text x="212" y="155.7">45</text>
<text x="55.6" y="160.8">8</text>
<text x="202.6" y="157">46</text>
<text x="208.3" y="157">45</text>
<text x="53.1" y="163.3">7</text>
<text x="55.6" y="165.9">6</text>
<text x="53.1" y="173.5">3</text>
<text x="53.1" y="168.4">5</text>
<text x="55.6" y="171">4</text>
<text x="53.1" y="178.6">1</text>
<text x="55.6" y="176">2</text>
</g>
<g font-size="2.3" fill="#00f">
<text x="74.7" y="19.6">24VAC</text>
<text x="271.5" y="23.4">10uF</text>
<text x="74.7" y="24.7">UI1</text>
<text x="74.7" y="27.2">UI2</text>
<text x="74.7" y="29.8">UI3</text>
<text x="253.7" y="24.7">100nF</text>
<text x="74.7" y="32.3">UI4</text>
<text x="74.7" y="34.8">UI5</text>
<text x="74.7" y="37.4">UI6</text>
<text x="74.7" y="39.9">UI7</text>
<text x="224.5" y="36.1">BB_BLINK</text>
<text x="224.5" y="38.7">PWM1</text>
<text x="224.5" y="41.2">PWM2</text>
<text x="257.1" y="41.2">I2C2_SCL</text>
<text x="284.2" y="37.4">4.7k 4.7k</text>
<text x="74.7" y="45">A01</text>
<text x="74.7" y="47.5">A02</text>
<text x="158.5" y="43.7">RESET</text>
<text x="170.7" y="46.3">I2C2_SCL</text>
<text x="224.5" y="46.3">I2C2_SDA</text>
<text x="224.5" y="43.7">EN_485</text>
<text x="256.8" y="43.7">I2C2_SDA</text>
<text x="167.9" y="48.8">UART2_TXD</text>
<text x="224.5" y="48.8">UART2__RXD</text>
<text x="238.5" y="50.1">UART1_TX</text>
<text x="238.5" y="52.6">UART1_RX</text>
<text x="74.7" y="55.2">A03</text>
<text x="74.7" y="57.7">A04</text>
<text x="74.7" y="62.8">5V0</text>
<text x="145.1" y="64.1">UA5</text>
<text x="227.1" y="61.5">ANALOG_VDD</text>
<text x="74.7" y="67.9">T1</text>
<text x="74.7" y="70.4">T2</text>
<text x="145.1" y="71.7">UA1</text>
<text x="145.1" y="69.1">UA3</text>
<text x="145.1" y="66.6">UA7</text>
<text x="248.7" y="66.6">UA6</text>
<text x="248.7" y="69.1">UA4</text>
<text x="248.7" y="71.7">UA2</text>
<text x="74.7" y="72.9">T3</text>
<text x="74.7" y="75.5">T4</text>
<text x="74.7" y="80.6">B+</text>
<text x="74.7" y="83.1">B-</text>
<text x="163.6" y="83.1">100nF</text>
<text x="171.2" y="83.1">100nF</text>
<text x="178.8" y="83.1">100nF</text>
<text x="187.7" y="83.1">100nF</text>
<text x="223.3" y="81.8">100nF</text>
<text x="229.6" y="81.8">100nF</text>
<text x="237.2" y="83.1">100nF</text>
<text x="67.1" y="107.2">5V0</text>
<text x="67.1" y="109.8">BB_RL_P1</text>
<text x="67.1" y="112.3">BB_RL_P2</text>
<text x="173.7" y="113.6">BB_RL_P1</text>
<text x="173.7" y="108.5">BB_RL_P5</text>
<text x="173.7" y="111">BB_RL_P7</text>
<text x="228.3" y="113.6">BB_RL_P2</text>
<text x="228.3" y="108.5">BB_RL_P6</text>
<text x="228.3" y="111">BB_RL_P8</text>
<text x="67.1" y="114.9">BB_RL_P3</text>
<text x="67.1" y="117.4">BB_RL_P4</text>
<text x="67.1" y="119.9">BB_BLINK</text>
<text x="173.7" y="118.7">BB_RL_P4</text>
<text x="178.2" y="116.1">PWM4</text>
<text x="228.3" y="118.7">BB_OC1</text>
<text x="228.3" y="116.1">BB_RL_P3</text>
<text x="176.1" y="121.2">BB_OC2</text>
<text x="178.2" y="123.7">PWM3</text>
<text x="228.3" y="121.2">BB_OC3</text>
<text x="228.3" y="131.4">BB_OC4</text>
<text x="67.1" y="136.4">5V0</text>
<text x="67.1" y="139">BB_RL_P5</text>
<text x="67.1" y="141.5">BB_RL_P6</text>
<text x="67.1" y="144.1">BB_RL_P7</text>
<text x="67.1" y="146.6">BB_RL_P8</text>
<text x="67.1" y="149.1">BB_BLINK</text>
<text x="70.9" y="166.9">UA3</text>
<text x="70.9" y="164.4">UA2</text>
<text x="70.9" y="172">UA5</text>
<text x="70.9" y="169.5">UA4</text>
<text x="70.9" y="177.1">UA7</text>
<text x="70.9" y="174.5">UA6</text>
<text x="70.9" y="179.6">24VAC</text>
<text x="41.7" y="183.4">HC-RJ45-058-1-6</text>
</g>
<g font-size="1.6" fill="#000080">
<text x="284.2" y="35">R77</text>
<text x="289.3" y="35">R78</text>
</g>
</svg>
